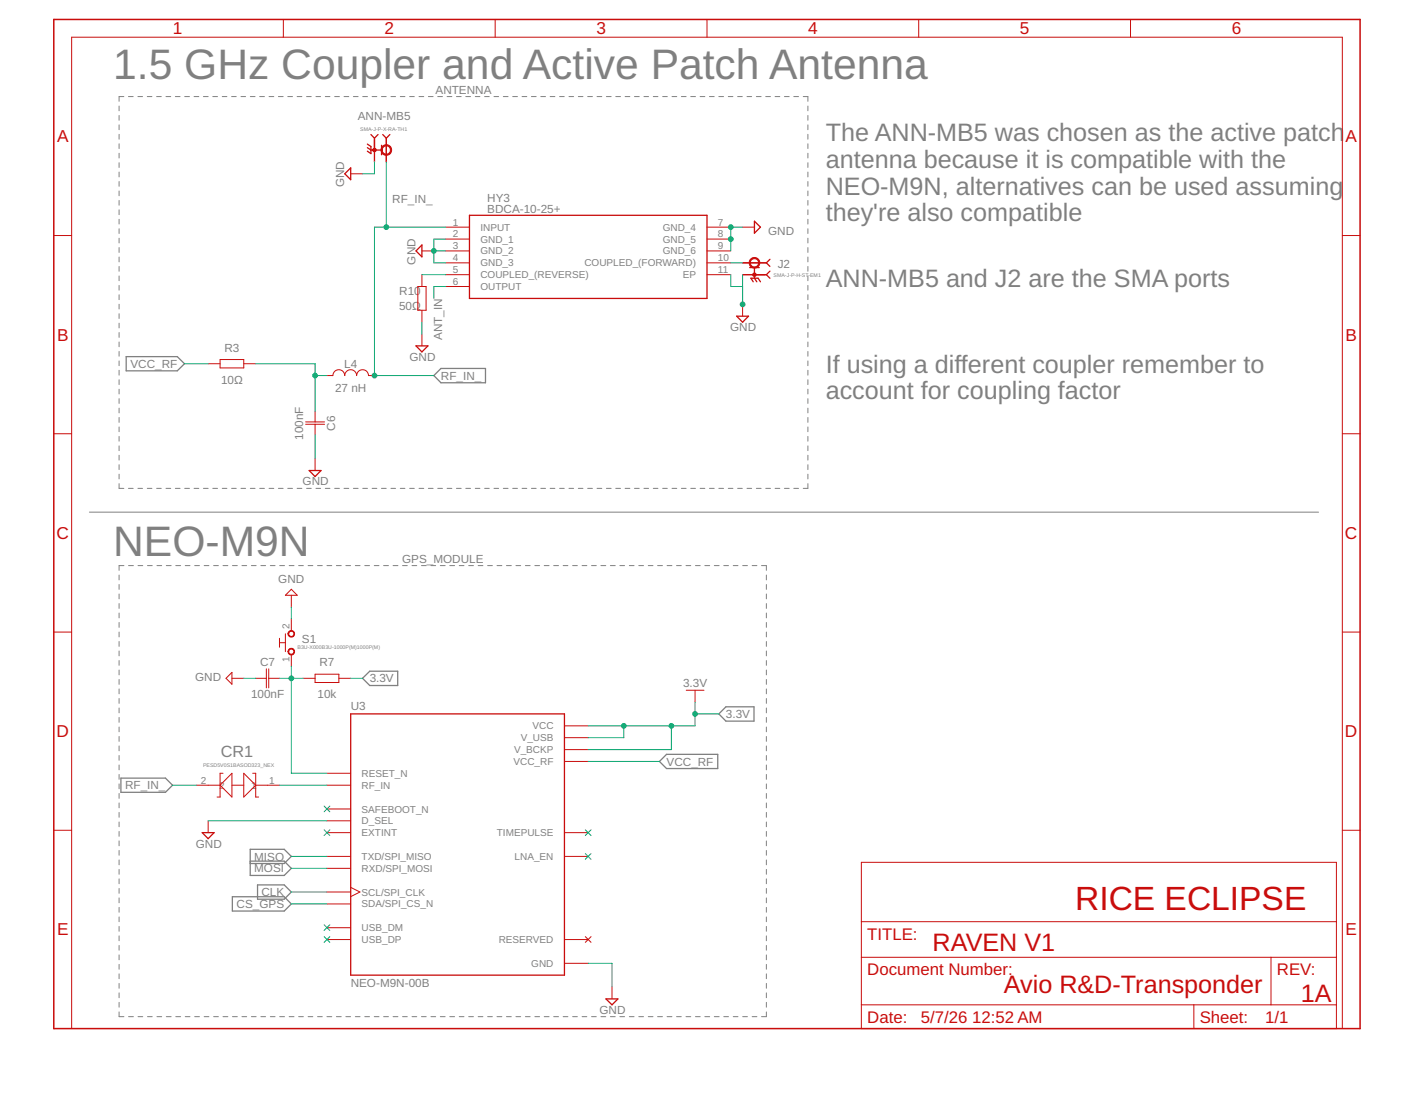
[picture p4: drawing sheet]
<svg xmlns="http://www.w3.org/2000/svg" width="279mm" height="216mm" viewBox="0 0 279 216" stroke-linecap="round" stroke-linejoin="round" font-family="sans-serif">
<g fill="none" stroke="#808080" stroke-width=".2">
<path d="M24.4 19h-1v.9M25.3 19h.9M27.1 19h.9M29 19h.9M30.8 19h.9M32.7 19h.9M34.5 19h.9M36.3 19h1M38.2 19h.9M40 19h1M41.9 19h.9M43.7 19h.9"/>
<path d="M45.6 19h.9M47.4 19h.9M49.3 19h.9M51.1 19h.9M52.9 19h1M54.8 19h.9M56.6 19h1M58.5 19h.9M60.3 19h.9M62.2 19h.9M64 19h.9M65.8 19h1"/>
<path d="M67.7 19h.9M69.5 19h1M71.4 19h.9M73.2 19h.9M75.1 19h.9M76.9 19h.9M78.8 19h.9M80.6 19h.9M82.4 19h1M84.3 19h.9M86.1 19h1M88 19h.9"/>
<path d="M89.8 19h.9M91.7 19h.9M93.5 19h.9M95.4 19h.9M97.2 19h.9M99 19h1M100.9 19h.9M102.7 19h1M104.6 19h.9M106.4 19h.9M108.2 19h1M110.1 19h.9"/>
<path d="M112 19h.9M113.8 19h.9M115.6 19h1M117.5 19h.9M119.3 19h.9M121.2 19h.9M123 19h.9M124.8 19h1M126.7 19h.9M128.5 19h1M130.4 19h.9M132.2 19h1"/>
<path d="M134.1 19h.9M135.9 19h.9M137.8 19h.9M139.6 19h.9M141.4 19h1M143.3 19h.9M145.1 19h.9M147 19h.9M148.8 19h1M150.7 19h.9M152.5 19h.9M154.3 19h1"/>
<path d="M156.2 19h.9M158.1 19h.9v.9M23.4 20.9v.9M23.4 22.7v1M23.4 24.6v.9M23.4 26.4v1M23.4 28.3v.9M23.4 30.2v.9M23.4 32v1M23.4 33.9v.9M23.4 35.7v1M23.4 37.6v.9"/>
<path d="M23.4 39.5v.9M159 20.9v.9M159 22.7v1M159 24.6v.9M159 26.4v1M159 28.3v.9M159 30.2v.9M159 32v1M159 33.9v.9M159 35.7v1M159 37.6v.9M159 39.5v.9"/>
<path d="M23.4 41.3v.9M23.4 43.2v.9M23.4 45v1M23.4 46.9v.9M23.4 48.7v1M23.4 50.6v.9M23.4 52.5v.9M23.4 54.3v.9M23.4 56.2v.9M23.4 58v1M23.4 59.9v.9M159 41.3v.9"/>
<path d="M159 43.2v.9M159 45v1M159 46.9v.9M159 48.7v1M159 50.6v.9M159 52.5v.9M159 54.3v.9M159 56.2v.9M159 58v1M159 59.9v.9M23.4 61.7v1M23.4 63.6v.9"/>
<path d="M23.4 65.4v1M23.4 67.3v.9M23.4 69.2v.9M23.4 71v1M23.4 72.9v.9M23.4 74.7v1M23.4 76.6v.9M23.4 78.5v.9M159 61.7v1M159 63.6v.9M159 65.4v1M159 67.3v.9"/>
<path d="M159 69.2v.9M159 71v1M159 72.9v.9M159 74.7v1M159 76.6v.9M159 78.5v.9M23.4 80.3v1M23.4 82.2v.9M23.4 84v1M23.4 85.9v.9M23.4 87.8v.9M23.4 89.6v1"/>
<path d="M23.4 91.5v.9M23.4 93.3v1M23.4 95.2v.9h1M25.3 96.1h.9M27.1 96.1h.9M29 96.1h.9M30.8 96.1h.9M32.7 96.1h.9M34.5 96.1h.9M36.3 96.1h1M38.2 96.1h.9M40 96.1h1"/>
<path d="M41.9 96.1h.9M43.7 96.1h.9M45.6 96.1h.9M47.4 96.1h.9M49.3 96.1h.9M51.1 96.1h.9M52.9 96.1h1M54.8 96.1h.9M56.6 96.1h1M58.5 96.1h.9M60.3 96.1h.9M62.2 96.1h.9"/>
<path d="M64 96.1h.9M65.8 96.1h1M67.7 96.1h.9M69.5 96.1h1M71.4 96.1h.9M73.2 96.1h.9M75.1 96.1h.9M76.9 96.1h.9M78.8 96.1h.9M80.6 96.1h.9M82.4 96.1h1M84.3 96.1h.9"/>
<path d="M86.1 96.1h1M88 96.1h.9M89.8 96.1h.9M91.7 96.1h.9M93.5 96.1h.9M95.4 96.1h.9M97.2 96.1h.9M99 96.1h1M100.9 96.1h.9M102.7 96.1h1M104.6 96.1h.9M106.4 96.1h.9"/>
<path d="M108.2 96.1h1M110.1 96.1h.9M112 96.1h.9M113.8 96.1h.9M115.6 96.1h1M117.5 96.1h.9M119.3 96.1h.9M121.2 96.1h.9M123 96.1h.9M124.8 96.1h1M126.7 96.1h.9M128.5 96.1h1"/>
<path d="M130.4 96.1h.9M132.2 96.1h1M134.1 96.1h.9M135.9 96.1h.9M137.8 96.1h.9M139.6 96.1h.9M141.4 96.1h1M143.3 96.1h.9M145.1 96.1h.9M147 96.1h.9M148.8 96.1h1M150.7 96.1h.9"/>
<path d="M152.5 96.1h.9M154.3 96.1h1M156.2 96.1h.9M159 80.3v1M159 82.2v.9M159 84v1M159 85.9v.9M159 87.8v.9M159 89.6v1M159 91.5v.9M159 93.3v1M159 95.2v.9h-.9"/>
<path d="M17.6 100.8h241.8M23.4 113.2v.9M23.4 115v1M23.4 116.9v1M23.4 118.8v.9M24.4 111.3h-1v.9M25.3 111.3h.9M27.2 111.3h.9M29 111.3h1M30.9 111.3h.9M32.7 111.3h1M34.6 111.3h.9"/>
<path d="M36.4 111.3h1M38.3 111.3h.9M40.2 111.3h.9M42 111.3h1M43.9 111.3h.9M45.7 111.3h1M47.6 111.3h.9M49.5 111.3h.9M51.3 111.3h1M53.2 111.3h.9M55 111.3h1M56.9 111.3h.9"/>
<path d="M58.8 111.3h.9M60.6 111.3h1M62.5 111.3h.9M64.3 111.3h1M66.2 111.3h.9M68.1 111.3h.9M69.9 111.3h.9M71.8 111.3h.9M73.6 111.3h1M75.5 111.3h.9M77.3 111.3h1M79.2 111.3h.9"/>
<path d="M81.1 111.3h.9M82.9 111.3h1M84.8 111.3h.9M86.6 111.3h1M88.5 111.3h1M90.4 111.3h.9M92.2 111.3h1M94.1 111.3h.9M95.9 111.3h1M97.8 111.3h.9M99.7 111.3h.9M101.5 111.3h.9"/>
<path d="M103.4 111.3h.9M105.2 111.3h1M107.1 111.3h.9M108.9 111.3h1M110.8 111.3h.9M112.7 111.3h.9M114.5 111.3h1M116.4 111.3h.9M118.2 111.3h1M120.1 111.3h1M122 111.3h.9M123.8 111.3h1"/>
<path d="M125.7 111.3h.9M127.6 111.3h.9M129.4 111.3h.9M131.3 111.3h.9M133.1 111.3h.9M135 111.3h.9M136.8 111.3h1M138.7 111.3h.9M140.5 111.3h1M142.4 111.3h.9M144.3 111.3h.9M146.1 111.3h1"/>
<path d="M148 111.3h.9M149.8 111.3h1v.9M150.8 113.2v.9M150.8 115v1M150.8 116.9v1M150.8 118.8v.9M23.4 120.6v1M23.4 122.5v1M23.4 124.4v.9M23.4 126.3v.9M23.4 128.1v1M23.4 130v.9"/>
<path d="M23.4 131.9v.9M23.4 133.7v1M23.4 135.6v.9M23.4 137.5v.9M23.4 139.3v1M150.8 120.6v1M150.8 122.5v1M150.8 124.4v.9M150.8 126.3v.9M150.8 128.1v1M150.8 130v.9M150.8 131.9v.9"/>
<path d="M150.8 133.7v1M150.8 135.6v.9M150.8 137.5v.9M150.8 139.3v1M23.4 141.2v1M23.4 143.1v.9M23.4 144.9v1M23.4 146.8v1M23.4 148.7v.9M23.4 150.6v.9M23.4 152.4v1M23.4 154.3v.9"/>
<path d="M23.4 156.2v.9M23.4 158v1M23.4 159.9v.9M150.8 141.2v1M150.8 143.1v.9M150.8 144.9v1M150.8 146.8v1M150.8 148.7v.9M150.8 150.6v.9M150.8 152.4v1M150.8 154.3v.9M150.8 156.2v.9"/>
<path d="M150.8 158v1M150.8 159.9v.9M23.4 161.8v.9M23.4 163.6v1M23.4 165.5v1M23.4 167.4v.9M23.4 169.2v1M23.4 171.1v1M23.4 173v.9M23.4 174.9v.9M23.4 176.7v1M23.4 178.6v.9"/>
<path d="M150.8 161.8v.9M150.8 163.6v1M150.8 165.5v1M150.8 167.4v.9M150.8 169.2v1M150.8 171.1v1M150.8 173v.9M150.8 174.9v.9M150.8 176.7v1M150.8 178.6v.9M23.4 180.5v.9M23.4 182.3v1"/>
<path d="M23.4 184.2v.9M23.4 186.1v.9M23.4 187.9v1M23.4 189.8v1M23.4 191.7v.9M23.4 193.5v1M23.4 195.4v1M23.4 197.3v.9M23.4 199.2v.9h1M150.8 180.5v.9M150.8 182.3v1M150.8 184.2v.9"/>
<path d="M150.8 186.1v.9M150.8 187.9v1M150.8 189.8v1M150.8 191.7v.9M150.8 193.5v1M150.8 195.4v1M150.8 197.3v.9M150.8 199.2v.9h-1M25.3 200.1h.9M27.2 200.1h.9M29 200.1h1M30.9 200.1h.9"/>
<path d="M32.7 200.1h1M34.6 200.1h.9M36.4 200.1h1M38.3 200.1h.9M40.2 200.1h.9M42 200.1h1M43.9 200.1h.9M45.7 200.1h1M47.6 200.1h.9M49.5 200.1h.9M51.3 200.1h1M53.2 200.1h.9"/>
<path d="M55 200.1h1M56.9 200.1h.9M58.8 200.1h.9M60.6 200.1h1M62.5 200.1h.9M64.3 200.1h1M66.2 200.1h.9M68.1 200.1h.9M69.9 200.1h.9M71.8 200.1h.9M73.6 200.1h1M75.5 200.1h.9"/>
<path d="M77.3 200.1h1M79.2 200.1h.9M81.1 200.1h.9M82.9 200.1h1M84.8 200.1h.9M86.6 200.1h1M88.5 200.1h1M90.4 200.1h.9M92.2 200.1h1M94.1 200.1h.9M95.9 200.1h1M97.8 200.1h.9"/>
<path d="M99.7 200.1h.9M101.5 200.1h.9M103.4 200.1h.9M105.2 200.1h1M107.1 200.1h.9M108.9 200.1h1M110.8 200.1h.9M112.7 200.1h.9M114.5 200.1h1M116.4 200.1h.9M118.2 200.1h1M120.1 200.1h1"/>
<path d="M122 200.1h.9M123.8 200.1h1M125.7 200.1h.9M127.6 200.1h.9M129.4 200.1h.9M131.3 200.1h.9M133.1 200.1h.9M135 200.1h.9M136.8 200.1h1M138.7 200.1h.9M140.5 200.1h1M142.4 200.1h.9"/>
<path d="M144.3 200.1h.9M146.1 200.1h1M148 200.1h.9"/>
</g>
<path d="M24.8 70.2h10.1l1.4 1.4-1.4 1.4h-10.1zM85.4 73.9l1.4-1.4h8.7v2.8h-8.7zM71.3 133.5l1.4-1.4h5.6v2.8h-5.6zM23.8 153.1h8.8l1.4 1.4-1.4 1.4h-8.8zM129.8 149.9l1.3-1.4h10.1v2.8h-10.1zM141.4 140.5l1.4-1.4h5.6v2.8h-5.6zM45.7 176.5h10.2l1.4 1.4-1.4 1.4h-10.2zM49.2 169.5h6.7l1.4 1.4-1.4 1.4h-6.7v-5.1h6.7l1.4 1.4-1.4 1.3h-6.7M50.7 174.2h5.2l1.4 1.4-1.4 1.4h-5.2z" fill="none" stroke="#808080" stroke-width=".25"/>
<g fill="none" stroke="#c90d0c" stroke-width=".25">
<path d="M69 33v2.4l-1.2-1.2zM72.3 29.1l.7 .4h2.1M72.3 28.4l.7 .4v1.4l-.7-.4M73 26.5l.7 .7M73.7 27.2v4.7M74.4 26.5l-.7 .7M75.1 28.6v1.9M75.3 26.5l.7 .7M76 27.2v4.7M76.7 26.5l-.7 .7M81.9 49.4l1.1-1.2v2.3zM92.4 42.4h46.7v16.3h-46.7z"/>
<path d="M146.1 54.1h4.7M146.1 51.7h4.7M147.5 52.7h1.9M148.2 55.5l-.5-.7h1.5l.4 .7M148.4 43.5l1.2 1.2-1.2 1.2zM148.4 52.7v2.1l.5 .7M150.8 51.7l.7 .7M150.8 54.1l.7 .7M151.5 51l-.7 .7M151.5 53.4l-.7 .7M81.9 68.1h2.3l-1.2 1.2zM144.9 62.2h2.4l-1.2 1.2z"/>
<path d="M60.8 92.6h2.4l-1.2 1.2zM69 140.5h42.1v51.4h-42.1zM39.8 163.9h2.3l-1.1 1.2zM119.2 196.6h2.4l-1.2 1.2z"/>
</g>
<g fill="none" stroke="#c90d0c" stroke-width=".2">
<path d="M55.8 3.8v3.5M97.4 3.8v3.5M139.1 3.8v3.5M180.8 3.8v3.5M222.4 3.8v3.5M69 34.2h2.3M73.7 27.2v4.7M76 27.2v4.7M10.6 46.4h3.5M82.2 56.4h1.6v4.7h-1.6zM83 49.4h2.4M83 54.1v2.3"/>
<path d="M87.7 44.7h4.7M87.7 47.1h4.7M87.7 49.4h4.7M87.7 51.7h4.7M87.7 54.1h4.7M87.7 56.4h4.7M139.1 44.7h4.7M139.1 47.1h4.7M139.1 49.4h4.7M139.1 51.7h4.7M139.1 54.1h4.7M146.1 44.7h2.3"/>
<path d="M146.1 51.7h4.7M146.1 54.1h4.7M146.1 59.9v2.3M264.1 46.4h3.5M41 71.6h2.3M43.3 70.8h4.7v1.6h-4.7zM48 71.6h2.3M64.3 73.9h1.2a1.17 1.17 0 0 1 1.2-1.1 1.17 1.17 0 0 1 1.1 1.1 1.16 1.16 0 0 1 1.2-1.1 1.16 1.16 0 0 1 1.2 1.1 1.17 1.17 0 0 1 1.1-1.1 1.17 1.17 0 0 1 1.2 1.1h1.2M83 61.1v2.3M83 65.7v2.4M10.6 85.4h3.5M60.1 83h3.8"/>
<path d="M60.1 83.5h3.8M62 80.9v2.1M62 83.5v2.1M62 90.3v2.3M264.1 85.4h3.5M57.3 117.2v2.3M57.3 116l1.2 1.2h-2.3zM10.6 124.4h3.5M45.6 132.3v2.4l-1.1-1.2zM45.6 133.5h2.4M50.3 133.5h2.1M52.4 131.6v3.8"/>
<path d="M52.9 133.5h2.1M52.9 131.6v3.8M55 126.5h1.2M55 125.6v1.8M56.2 124.7v3.5M57.3 121.8v2.4M57.3 128.8v2.4M59.6 133.5h2.4M62 132.7h4.7v1.6h-4.7zM66.7 133.5h2.3M135 135.8h3.5M136.8 135.8v2.4"/>
<path d="M264.1 124.4h3.5M38.6 154.5h4.7M43.9 152.2h-.6v4.7h-.6M45.6 154.5h2.4M45.6 152.2v4.7l-2.3-2.4zM48 152.2l2.3 2.3-2.3 2.4zM49.7 152.2h.6v4.7h.6M50.3 154.5h4.7M64.3 154.5h4.7M64.3 152.2h4.7M64.3 159.2h4.7M111.1 147.5h4.6"/>
<path d="M111.1 142.9h4.6M111.1 149.9h4.6M111.1 145.2h4.6M10.6 163.4h3.5M41 161.5v2.4M64.3 168.6h4.7M64.3 177.9h4.7M64.3 175.6h4.7M64.3 170.9h4.7M64.3 163.9h4.7M64.3 161.5h4.7M69 174.6l1.8 1-1.8 .9"/>
<path d="M111.1 168.6h4.6M111.1 163.9h4.6M169.5 169.7h93.5v32.7h-93.5zM264.1 163.4h3.5M64.3 184.9h4.7M64.3 182.6h4.7M111.1 184.9h4.6M111.1 189.6h4.6M115.2 184.3l1.1 1.2M116.3 184.3l-1.1 1.2M120.4 194.2v2.4M169.5 188.4h93.5"/>
<path d="M169.5 197.8h93.5M169.5 181.4h93.5M234.9 197.8v4.6M250.1 188.4v9.4M14.1 202.4v-195.1h250v195.1"/>
</g>
<g fill="#c90d0c" stroke="#c90d0c" stroke-width=".2">
<path d="M56.8 127.8a.65 .65 0 0 1 1.1 .1 .65 .65 0 0 1-.4 1 .65 .65 0 0 1-.8-.7h.1a.52 .52 0 0 1 .8-.4 .52 .52 0 0 1 .1 .9 .52 .52 0 0 1-.9-.3v-.2h-.1z" fill-rule="evenodd"/>
<path d="M56.8 124.3a.65 .65 0 0 1 1.1 .1 .65 .65 0 0 1-.4 1 .65 .65 0 0 1-.8-.7h.1a.52 .52 0 0 1 .8-.4 .52 .52 0 0 1 .1 .9 .52 .52 0 0 1-.9-.3v-.2h-.1z" fill-rule="evenodd"/>
<path d="M75.4 28.7a1.05 1.05 0 0 1 1.6 .3 1.05 1.05 0 0 1-.7 1.5 1.05 1.05 0 0 1-1.3-1h.2a.81 .81 0 0 1 1.2-.7 .81 .81 0 0 1 .1 1.4 .81 .81 0 0 1-1.3-.4v-.3h-.2z" fill-rule="evenodd"/>
<path d="M73.4 29.3a.36 .36 0 0 1 .4-.1 .36 .36 0 0 1 .2 .4 .36 .36 0 0 1-.4 .3 .36 .36 0 0 1-.3-.4l.4-.1 .1 .1h-.5z" fill-rule="evenodd"/>
<path d="M147.8 50.9a1.05 1.05 0 0 1 1.6 .3 1.05 1.05 0 0 1-.7 1.5 1.05 1.05 0 0 1-1.3-1h.2a.82 .82 0 0 1 1.2-.7 .82 .82 0 0 1 .2 1.4 .82 .82 0 0 1-1.3-.4l-.1-.3h-.2z" fill-rule="evenodd"/>
<path d="M148.1 53.9a.36 .36 0 0 1 .7 .1v.2a.36 .36 0 0 1-.7 .1v-.2l.5-.1-.2 .2-.3-.1z" fill-rule="evenodd"/>
</g>
<path d="M10.6 3.8h257v198.6h-257z" fill="none" stroke="#c90d0c" stroke-width=".3"/>
<g fill="none" stroke="#0dab76" stroke-width=".2">
<path d="M73.7 31.9v2.3h-2.4M76 31.9v12.8M83 54.1h4.7M85.4 49.4h2.3M87.7 44.7h-14v29.2h11.7M87.7 47.1h-2.3v4.6h2.3M87.7 56.4h-2.3v2.3M143.8 54.1v2.3h2.3M143.8 51.7h2.3M146.1 44.7h-2.3v4.7M146.1 54.1v5.8M36.3 71.6h4.7"/>
<path d="M50.3 71.6h11.7v9.3M62 73.9h2.3M83 63.4v2.3M62 85.6v4.7M57.3 119.5v2.3M48 133.5h2.3M55 133.5h4.6M57.3 131.2v21h7M69 133.5h2.3M136.8 138.2v4.7h-21.1M34 154.5h4.6M55 154.5h9.3"/>
<path d="M63.8 158.6l1.1 1.2M64.9 158.6l-1.1 1.2M115.7 149.9h14.1M122.7 142.9v2.3h-7M132.1 142.9v4.6h-16.4M136.8 140.5h4.6M41 161.5h23.3M57.3 175.6h7M57.3 170.9h7M57.3 177.9h7M57.3 168.6h7M63.8 163.3l1.1 1.1"/>
<path d="M64.9 163.3l-1.1 1.1M115.2 163.3l1.1 1.1M115.2 168l1.1 1.1M116.3 163.3l-1.1 1.1M116.3 168l-1.1 1.1M63.8 182l1.1 1.1M63.8 184.3l1.1 1.2M64.9 182l-1.1 1.1M64.9 184.3l-1.1 1.2M115.7 189.6h4.7v4.6"/>
</g>
<g fill="#0dab76" stroke="#0dab76" stroke-width=".2">
<circle cx="143.8" cy="44.7" r=".47"/>
<circle cx="143.8" cy="47.1" r=".47"/>
<circle cx="85.4" cy="49.4" r=".47"/>
<circle cx="146.1" cy="59.9" r=".47"/>
<circle cx="76" cy="44.7" r=".47"/>
<circle cx="73.7" cy="73.9" r=".47"/>
<circle cx="62" cy="73.9" r=".47"/>
<circle cx="57.3" cy="133.5" r=".47"/>
<circle cx="132.1" cy="142.9" r=".47"/>
<circle cx="136.8" cy="140.5" r=".47"/>
<circle cx="122.7" cy="142.9" r=".47"/>
</g>
<g font-size="8.4" fill="#808080">
<text x="22.3" y="15.5">1.5 GHz Coupler and Active Patch Antenna</text>
<text x="22.3" y="109.4">NEO-M9N</text>
</g>
<text font-size="6.6" fill="#c90d0c" x="211.5" y="179.1">RICE ECLIPSE</text>
<g font-size="5" fill="#808080">
<text x="162.5" y="27.8">The ANN-MB5 was chosen as the active patch</text>
<text x="162.5" y="33">antenna because it is compatible with the</text>
<text x="162.5" y="38.3">NEO-M9N, alternatives can be used assuming</text>
<text x="162.5" y="43.5">they're also compatible</text>
<text x="162.5" y="56.4">ANN-MB5 and J2 are the SMA ports</text>
<text x="162.5" y="73.3">If using a different coupler remember to</text>
<text x="162.5" y="78.6">account for coupling factor</text>
</g>
<g font-size="5" fill="#c90d0c">
<text x="183.5" y="187.2">RAVEN V1</text>
<text x="197.5" y="195.4">Avio R&amp;D-Transponder</text>
<text x="255.9" y="197.2">1A</text>
</g>
<g font-size="3.4" fill="#c90d0c">
<text x="34" y="6.8">1</text>
<text x="75.7" y="6.8">2</text>
<text x="117.3" y="6.8">3</text>
<text x="159" y="6.8">4</text>
<text x="200.7" y="6.8">5</text>
<text x="242.3" y="6.8">6</text>
<text x="11.2" y="28">A</text>
<text x="264.7" y="28">A</text>
<text x="11.2" y="67">B</text>
<text x="264.7" y="67">B</text>
<text x="11.1" y="106.1">C</text>
<text x="264.6" y="106.1">C</text>
<text x="11.1" y="145.1">D</text>
<text x="264.6" y="145.1">D</text>
<text x="11.2" y="184.1">E</text>
<text x="264.7" y="184.1">E</text>
</g>
<g font-size="3.3" fill="#c90d0c">
<text x="170.6" y="184.9">TITLE:</text>
<text x="170.6" y="191.9">Document Number:</text>
<text x="251.3" y="191.9">REV:</text>
<text x="170.6" y="201.3">Date:</text>
<text x="181.2" y="201.3">5/7/26</text>
<text x="191.3" y="201.3">12:52 AM</text>
<text x="236.1" y="201.3">Sheet:</text>
<text x="248.9" y="201.3">1/1</text>
</g>
<text font-size="3.2" fill="#808080" x="43.5" y="149">CR1</text>
<g font-size="2.3" fill="#808080">
<text x="70.4" y="23.7">ANN-MB5</text>
<text x="85.7" y="18.4">ANTENNA</text>
<text x="67.7" y="36.9" transform="rotate(-90 67.7 36.9)">GND</text>
<text x="77.2" y="40">RF_IN_</text>
<text x="95.9" y="39.7">HY3</text>
<text x="95.9" y="42">BDCA-10-25+</text>
<text x="151.1" y="46.2">GND</text>
<text x="81.7" y="52.1" transform="rotate(-90 81.7 52.1)">GND</text>
<text x="153" y="52.7">J2</text>
<text x="78.6" y="58">R10</text>
<text x="78.5" y="61.1">50Ω</text>
<text x="143.7" y="65.2">GND</text>
<text x="44.2" y="69.2">R3</text>
<text x="80.6" y="71">GND</text>
<text x="87" y="66.9" transform="rotate(-90 87 66.9)">ANT_IN</text>
<text x="25.7" y="72.4">VCC_RF</text>
<text x="43.5" y="75.6">10Ω</text>
<text x="65.9" y="77.1">27 nH</text>
<text x="67.7" y="72.4">L4</text>
<text x="86.8" y="74.7">RF_IN_</text>
<text x="59.7" y="86.5" transform="rotate(-90 59.7 86.5)">100nF</text>
<text x="66" y="84.7" transform="rotate(-90 66 84.7)">C6</text>
<text x="59.5" y="95.5">GND</text>
<text x="79.1" y="110.7">GPS_MODULE</text>
<text x="54.8" y="114.8">GND</text>
<text x="51.2" y="131.2">C7</text>
<text x="59.4" y="126.5">S1</text>
<text x="62.9" y="131.2">R7</text>
<text x="38.4" y="134">GND</text>
<text x="49.4" y="137.5">100nF</text>
<text x="62.5" y="137.5">10k</text>
<text x="72.7" y="134.3">3.3V</text>
<text x="134.4" y="135.1">3.3V</text>
<text x="69" y="139.8">U3</text>
<text x="142.8" y="141.3">3.3V</text>
<text x="24.6" y="155.3">RF_IN_</text>
<text x="131.2" y="150.7">VCC_RF</text>
<text x="38.5" y="166.8">GND</text>
<text x="50" y="171.7">MOSI</text>
<text x="50" y="169.4">MISO</text>
<text x="46.6" y="178.7">CS_GPS</text>
<text x="51.4" y="176.4">CLK</text>
<text x="69" y="194.3">NEO-M9N-00B</text>
<text x="118" y="199.5">GND</text>
</g>
<g font-size="2" fill="#808080">
<text x="89.1" y="44.4">1</text>
<text x="89.1" y="46.7">2</text>
<text x="94.5" y="45.4">INPUT</text>
<text x="94.5" y="47.8">GND_1</text>
<text x="130.4" y="45.4">GND_4</text>
<text x="130.4" y="47.7">GND_5</text>
<text x="141.3" y="44.4">7</text>
<text x="141.3" y="46.7">8</text>
<text x="89.1" y="49.1">3</text>
<text x="89.1" y="51.4">4</text>
<text x="89.1" y="53.7">5</text>
<text x="94.5" y="50.1">GND_2</text>
<text x="94.5" y="52.4">GND_3</text>
<text x="115" y="52.4">COUPLED_(FORWARD)</text>
<text x="130.4" y="50.1">GND_6</text>
<text x="141.3" y="49.1">9</text>
<text x="141.3" y="51.4">10</text>
<text x="141.3" y="53.7">11</text>
<text x="89.1" y="56.1">6</text>
<text x="94.5" y="54.8">COUPLED_(REVERSE)</text>
<text x="94.5" y="57.1">OUTPUT</text>
<text x="134.3" y="54.8">EP</text>
<text x="57" y="123.8" transform="rotate(-90 57 123.8)">2</text>
<text x="57" y="130.3" transform="rotate(-90 57 130.3)">1</text>
<text x="104.8" y="143.5">VCC</text>
<text x="101.1" y="148.2">V_BCKP</text>
<text x="102.5" y="145.9">V_USB</text>
<text x="39.5" y="154.2">2</text>
<text x="43.1" y="155.2">2</text>
<text x="49.4" y="155.2">1</text>
<text x="53" y="154.2">1</text>
<text x="71.2" y="155.2">RF_IN</text>
<text x="71.2" y="152.9">RESET_N</text>
<text x="101" y="150.6">VCC_RF</text>
<text x="71.2" y="159.9">SAFEBOOT_N</text>
<text x="71.2" y="164.6">EXTINT</text>
<text x="71.2" y="162.2">D_SEL</text>
<text x="97.8" y="164.6">TIMEPULSE</text>
<text x="71.2" y="169.3">TXD/SPI_MISO</text>
<text x="71.2" y="171.6">RXD/SPI_MOSI</text>
<text x="101.3" y="169.2">LNA_EN</text>
<text x="71.2" y="178.6">SDA/SPI_CS_N</text>
<text x="71.2" y="176.3">SCL/SPI_CLK</text>
<text x="71.2" y="185.6">USB_DP</text>
<text x="71.2" y="183.3">USB_DM</text>
<text x="98.1" y="185.6">RESERVED</text>
<text x="104.5" y="190.3">GND</text>
</g>
<g font-size="1" fill="#808080">
<text x="70.9" y="25.8">SMA-J-P-X-RA-TH1</text>
<text x="152.2" y="54.5">SMA-J-P-H-ST-EM1</text>
<text x="58.5" y="127.7">B3U-X000B3U-1000P(M)1000P(M)</text>
<text x="39.9" y="151">PESD5V0S1BASOD323_NEX</text>
</g>
</svg>
